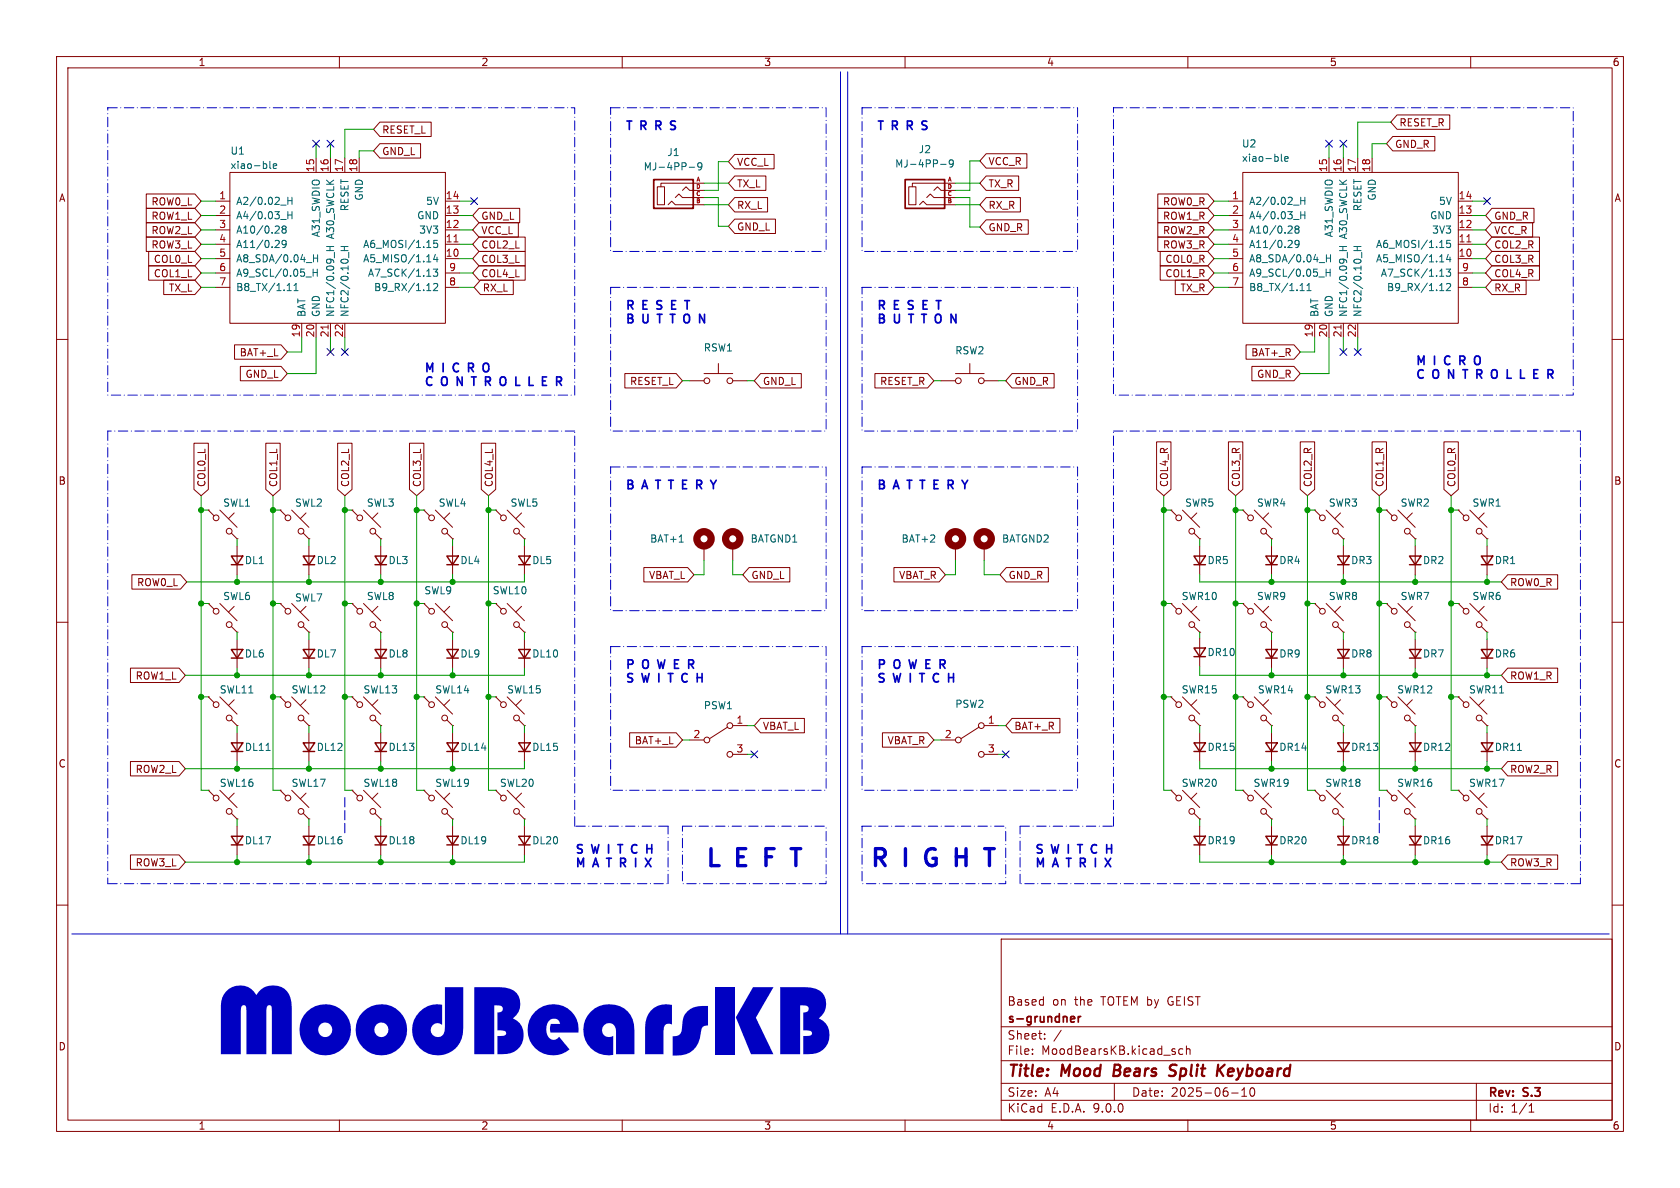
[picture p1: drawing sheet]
<svg xmlns="http://www.w3.org/2000/svg" width="297mm" height="210mm" viewBox="0 0 297 210" stroke-linecap="round" stroke-linejoin="round" font-family="sans-serif">
<g fill="none" stroke="#840000" stroke-width=".18">
<path d="M10 10h277v190h-277zM12 12h273v186h-273zM60 10v2M110 10v2M160 10v2M210 10v2M260 10v2M25.9 34.3h8.5l1.2 1.3-1.2 1.2h-8.5zM25.9 36.8h8.5l1.2 1.3-1.2 1.3h-8.5zM25.9 39.4h8.5l1.2 1.2-1.2 1.3h-8.5zM38.1 35.6h2.5M38.1 38.1h2.5"/>
<path d="M40.6 30.5h38.1v26.7h-38.1zM55.9 27.9v2.6M58.4 27.9v2.6M61 27.9v2.6M63.5 27.9v2.6M67.2 25.4h7.2v2.5h-7.2l-1.2-1.2zM67.2 21.6h9v2.5h-9l-1.2-1.2zM78.7 35.6h2.6M78.7 38.1h2.6M84.7 39.4h6.9v2.5h-6.9l-1.1-1.3zM84.7 36.8h7.2v2.6h-7.2l-1.1-1.3zM116.2 33h1.3v3.2h-1.3z"/>
<path d="M118.1 36.2l.6-.6 .7 .6h3.2M119.4 34.9l.6-.6 .6 .6h2M120.6 33.7l.7-.7 .6 .7h.7M122.5 32.4h2M122.5 33.7h2M122.5 34.9h2M122.5 36.2h2M122.6 32.4h-5.8v.6M129.9 38.7h7.2v2.6h-7.2l-1.1-1.3zM129.9 34.9h5.8v2.6h-5.8l-1.1-1.3zM129.9 31.1h5.5v2.6h-5.5l-1.1-1.3zM129.9 27.3h6.9v2.5h-6.9l-1.1-1.2z"/>
<path d="M160.7 33h1.2v3.2h-1.2zM162.6 36.2l.6-.6 .6 .6h3.2M163.8 34.9l.7-.6 .6 .6h1.9M165.1 33.7l.6-.7 .7 .7h.6M166.9 32.4h2M166.9 33.7h2M166.9 34.9h2M166.9 36.2h2M167 32.4h-5.7v.6M174.3 31.1h5.8v2.6h-5.8l-1.1-1.3zM174.3 27.2h7.2v2.5h-7.2l-1.1-1.3zM174.3 34.9h6.1v2.6h-6.1l-1.1-1.3z"/>
<path d="M174.3 38.9h7.5v2.5h-7.5l-1.1-1.3zM204.7 36.8h8.8l1.1 1.3-1.1 1.3h-8.8zM204.7 34.3h8.8l1.1 1.3-1.1 1.2h-8.8zM204.7 39.4h8.8l1.1 1.2-1.1 1.3h-8.8zM217.2 35.6h2.5M217.2 38.1h2.5M219.7 30.5h38.1v26.7h-38.1zM234.9 27.9v2.6M237.5 27.9v2.6M240 27.9v2.6M242.6 27.9v2.6M246.2 24.1h7.5v2.6h-7.5l-1.1-1.3z"/>
<path d="M247 20.3h9.3v2.6h-9.3l-1.1-1.3zM257.8 35.6h2.5M257.8 38.1h2.5M263.7 36.8h7.5v2.6h-7.5l-1.1-1.3zM263.7 39.4h7.2v2.5h-7.2l-1.1-1.3zM25.9 41.9h8.5l1.2 1.3-1.2 1.3h-8.5zM26.3 47h8.1l1.2 1.3-1.2 1.2h-8.1zM26.3 44.4h8.1l1.2 1.3-1.2 1.3h-8.1zM28.9 49.5h5.5l1.2 1.3-1.2 1.3h-5.5zM38.1 40.6h2.5M38.1 43.2h2.5M38.1 45.7h2.5"/>
<path d="M38.1 48.3h2.5M38.1 50.8h2.5M53.3 57.2v2.5M55.9 57.2v2.5M58.4 57.2v2.5M61 57.2v2.5M78.7 40.6h2.6M78.7 43.2h2.6M78.7 45.7h2.6M78.7 48.3h2.6M78.7 50.8h2.6M84.7 47h8.1v2.5h-8.1l-1.1-1.2z"/>
<path d="M84.7 41.9h8.1v2.6h-8.1l-1.1-1.3zM84.7 44.4h8.1v2.6h-8.1l-1.1-1.3zM84.9 49.5h5.8v2.6h-5.8l-1.1-1.3zM204.7 41.9h8.8l1.1 1.3-1.1 1.3h-8.8zM205.1 44.4h8.4l1.1 1.3-1.1 1.3h-8.4zM205.1 47h8.4l1.1 1.3-1.1 1.2h-8.4zM207.8 49.5h5.7l1.1 1.3-1.1 1.3h-5.7zM217.2 40.6h2.5M217.2 43.2h2.5M217.2 45.7h2.5M217.2 48.3h2.5M217.2 50.8h2.5"/>
<path d="M232.4 57.2v2.5M234.9 57.2v2.5M237.5 57.2v2.5M240 57.2v2.5M257.8 40.6h2.5M257.8 43.2h2.5M257.8 45.7h2.5M257.8 48.3h2.5M257.8 50.8h2.5M263.7 41.9h8.5v2.6h-8.5l-1.1-1.3zM263.7 44.4h8.5v2.6h-8.5l-1.1-1.3zM263.7 47h8.5v2.5h-8.5l-1.1-1.2z"/>
<path d="M263.7 49.5h6.1v2.6h-6.1l-1.1-1.3zM10 60h2M34.3 78.4h2.5v8.1l-1.2 1.1-1.3-1.1zM41.5 61h8.2l1.1 1.2-1.1 1.3h-8.2zM42.5 64.8h7.2l1.1 1.2-1.1 1.3h-7.2zM47 78.4h2.5v8.1l-1.2 1.1-1.3-1.1zM59.7 78.4h2.5v8.1l-1.2 1.1-1.3-1.1zM72.4 78.4h2.5v8.1l-1.2 1.1-1.3-1.1zM85.1 78.4h2.5v8.1l-1.2 1.1-1.3-1.1zM110.5 66h9l1.1 1.3-1.1 1.3h-9zM121.9 67.3h2.6M124.5 66h5"/>
<path d="M127 64.3v1.7M129.5 67.3h2.6M134.5 66h7.2v2.6h-7.2l-1.2-1.3zM154.7 66h9.3l1.1 1.3-1.1 1.3h-9.3zM166.4 67.3h2.5M168.9 66h5.1M171.4 64.3v1.7M174 67.3h2.5M178.9 66h7.5v2.6h-7.5l-1.1-1.3zM204.5 78.1h2.5v8.4l-1.3 1.1-1.2-1.1zM217.2 78.1h2.5v8.4l-1.3 1.1-1.2-1.1zM220.3 61h8.5l1.1 1.2-1.1 1.3h-8.5z"/>
<path d="M221.3 64.8h7.5l1.1 1.2-1.1 1.3h-7.5zM229.9 78.1h2.5v8.4l-1.3 1.1-1.2-1.1zM242.6 78.1h2.5v8.4l-1.3 1.1-1.2-1.1zM255.3 78.1h2.5v8.4l-1.3 1.1-1.2-1.1zM285 60h2M36.8 90.2l1 1M36.8 90.2h.1M38.9 90.2l3 3M40.9 94.2l1 1.1M41.4 90.7l-1 1M41.9 95.3h.1M41.9 96.5v5.1"/>
<path d="M49.5 90.2l1 1M49.5 90.2h.1M51.6 90.2l3 3M53.6 94.2l1 1.1M54.1 90.7l-1 1M54.6 95.3h.1M54.6 96.5v5.1M62.2 90.2l1 1M62.2 90.2h.1M64.3 90.2l3 3M66.3 94.2l1 1.1M66.8 90.7l-1 1"/>
<path d="M67.3 95.3h.1M67.3 96.5v5.1M74.9 90.2l1 1M74.9 90.2h.1M77 90.2l3 3M79 94.2l1 1.1M79.5 90.7l-1 1M80 95.3h.1M80 96.5v5.1M87.6 90.2l1 1M87.6 90.2h.1M89.7 90.2l3 3"/>
<path d="M91.7 94.2l1 1.1M92.2 90.7l-1 1M92.7 95.3h.1M92.7 96.5v5.1M124.5 96.5v2.6M129.5 96.5v2.6M168.9 96.5v2.6M174 96.5v2.6M207 90.2l1 1M207 90.2h.1M209 90.2l3.1 3M211.1 94.2l1 1.1"/>
<path d="M211.6 90.7l-1 1M212.1 95.3h.1M212.1 96.5v5.1M219.7 90.2l1 1M219.7 90.2h.1M221.7 90.2l3.1 3M223.8 94.2l1 1.1M224.3 90.7l-1 1M224.8 95.3h.1M224.8 96.5v5.1M232.4 90.2l1 1M232.4 90.2h.1"/>
<path d="M234.4 90.2l3.1 3M236.5 94.2l1 1.1M237 90.7l-1 1M237.5 95.3h.1M237.5 96.5v5.1M245.1 90.2l1 1M245.1 90.2h.1M247.1 90.2l3.1 3M249.2 94.2l1 1.1M249.7 90.7l-1 1M250.2 95.3h.1M250.2 96.5v5.1"/>
<path d="M257.8 90.2l1 1M257.8 90.2h.1M259.8 90.2l3.1 3M261.9 94.2l1 1.1M262.4 90.7l-1 1M262.9 95.3h.1M262.9 96.5v5.1M10 110h2M23.1 118.1h8.6l1.1 1.3-1.1 1.3h-8.6zM23.3 101.6h8.6l1.1 1.3-1.1 1.2h-8.6zM36.8 106.7l1 1M36.8 106.7h.1"/>
<path d="M38.9 106.7l3 3M40.9 110.7l1 1.1M41.4 107.2l-1 1M41.9 111.8h.1M41.9 113v5.1M49.5 106.7l1 1M49.5 106.7h.1M51.6 106.7l3 3M53.6 110.7l1 1.1M54.1 107.2l-1 1M54.6 111.8h.1M54.6 113v5.1"/>
<path d="M62.2 106.7l1 1M62.2 106.7h.1M64.3 106.7l3 3M66.3 110.7l1 1.1M66.8 107.2l-1 1M67.3 111.8h.1M67.3 113v5.1M74.9 106.7l1 1M74.9 106.7h.1M77 106.7l3 3M79 110.7l1 1.1M79.5 107.2l-1 1"/>
<path d="M80 111.8h.1M80 113v5.1M87.6 106.7l1 1M87.6 106.7h.1M89.7 106.7l3 3M91.7 110.7l1 1.1M92.2 107.2l-1 1M92.7 111.8h.1M92.7 113v5.1M113.8 100.3h7.8l1.1 1.3-1.1 1.3h-7.8zM132.4 100.3h7.2v2.6h-7.2l-1.1-1.3zM158 100.3h8l1.1 1.3-1.1 1.3h-8z"/>
<path d="M177.9 100.3h7.4v2.6h-7.4l-1.1-1.3zM207 106.7l1 1M207 106.7h.1M209 106.7l3.1 3M211.1 110.7l1 1.1M211.6 107.2l-1 1M212.1 111.8h.1M212.1 112.8v5.1M219.7 106.7l1 1M219.7 106.7h.1M221.7 106.7l3.1 3M223.8 110.7l1 1.1"/>
<path d="M224.3 107.2l-1 1M224.8 111.8h.1M224.8 113v5.1M232.4 106.7l1 1M232.4 106.7h.1M234.4 106.7l3.1 3M236.5 110.7l1 1.1M237 107.2l-1 1M237.5 111.8h.1M237.5 113v5.1M245.1 106.7l1 1M245.1 106.7h.1"/>
<path d="M247.1 106.7l3.1 3M249.2 110.7l1 1.1M249.7 107.2l-1 1M250.2 111.8h.1M250.2 113v5.1M257.8 106.7l1 1M257.8 106.7h.1M259.8 106.7l3.1 3M261.9 110.7l1 1.1M262.4 107.2l-1 1M262.9 111.8h.1M262.9 113v5.1"/>
<path d="M266.5 101.6h8.9v2.5h-8.9l-1.1-1.2zM266.5 118.1h8.9v2.6h-8.9l-1.1-1.3zM285 110h2M23.1 134.6h8.6l1.1 1.3-1.1 1.3h-8.6zM36.8 139.7l1 1M36.8 139.7h.1M36.8 123.2l1 1M36.8 123.2h.1M38.9 139.7l3 3M38.9 123.2l3 3M40.9 127.3l1 1M41.4 123.7l-1 1"/>
<path d="M41.9 128.3h.1M41.9 129.5v5.1M49.5 139.7l1 1M49.5 139.7h.1M49.5 123.2l1 1M49.5 123.2h.1M51.6 139.7l3 3M51.6 123.2l3 3M53.6 127.3l1 1M54.1 123.7l-1 1M54.6 128.3h.1M54.6 129.5v5.1"/>
<path d="M62.2 139.7l1 1M62.2 139.7h.1M62.2 123.2l1 1M62.2 123.2h.1M64.3 139.7l3 3M64.3 123.2l3 3M66.3 127.3l1 1M66.8 123.7l-1 1M67.3 128.3h.1M67.3 129.5v5.1M74.9 139.7l1 1M74.9 139.7h.1"/>
<path d="M74.9 123.2l1 1M74.9 123.2h.1M77 139.7l3 3M77 123.2l3 3M79 127.3l1 1M79.5 123.7l-1 1M80 128.3h.1M80 129.5v5.1M87.6 123.2l1 1M87.6 123.2h.1M87.6 139.7l1 1M87.6 139.7h.1"/>
<path d="M89.7 123.2l3 3M89.7 139.7l3 3M91.7 127.3l1 1M92.2 123.7l-1 1M92.7 128.3h.1M92.7 129.5v5.1M111.3 129.5h8.2l1.1 1.3-1.1 1.3h-8.2zM121.9 130.8h2.6M128.7 128.5l-3.2 2.1M129.5 128.3h2.6M129.5 133.4h2.6M134.5 127h7.7v2.5h-7.7l-1.2-1.2z"/>
<path d="M156 129.5h8l1.1 1.3-1.1 1.3h-8zM166.4 130.8h2.5M173.1 128.5l-3.2 2.1M174 128.3h2.5M174 133.4h2.5M178.9 127h8.5v2.5h-8.5l-1.1-1.2zM207 123.2l1 1M207 123.2h.1M207 139.7l1 1M207 139.7h.1M209 123.2l3.1 3M209 139.7l3.1 3"/>
<path d="M211.1 127.3l1 1M211.6 123.7l-1 1M212.1 128.3h.1M212.1 129.5v5.1M219.7 123.2l1 1M219.7 123.2h.1M219.7 139.7l1 1M219.7 139.7h.1M221.7 123.2l3.1 3M221.7 139.7l3.1 3M223.8 127.3l1 1M224.3 123.7l-1 1"/>
<path d="M224.8 128.3h.1M224.8 129.5v5.1M232.4 139.7l1 1M232.4 139.7h.1M232.4 123.2l1 1M232.4 123.2h.1M234.4 139.7l3.1 3M234.4 123.2l3.1 3M236.5 127.3l1 1M237 123.7l-1 1M237.5 128.3h.1M237.5 129.5v5.1"/>
<path d="M245.1 139.7l1 1M245.1 139.7h.1M245.1 123.2l1 1M245.1 123.2h.1M247.1 139.7l3.1 3M247.1 123.2l3.1 3M249.2 127.3l1 1M249.7 123.7l-1 1M250.2 128.3h.1M250.2 129.5v5.1M257.8 139.7l1 1M257.8 139.7h.1"/>
<path d="M257.8 123.2l1 1M257.8 123.2h.1M259.8 139.7l3.1 3M259.8 123.2l3.1 3M261.9 127.3l1 1M262.4 123.7l-1 1M262.9 128.3h.1M262.9 129.5v5.1M266.5 134.6h8.9v2.6h-8.9l-1.1-1.3zM23.1 151.1h8.6l1.1 1.3-1.1 1.3h-8.6zM40.9 143.8l1 1M41.4 140.2l-1 1"/>
<path d="M41.9 144.8h.1M41.9 146.1v5M53.6 143.8l1 1M54.1 140.2l-1 1M54.6 144.8h.1M54.6 146.1v5M66.3 143.8l1 1M66.8 140.2l-1 1M67.3 144.8h.1M67.3 146.1v5M79 143.8l1 1M79.5 140.2l-1 1"/>
<path d="M80 144.8h.1M80 146.1v5M91.7 143.8l1 1M92.2 140.2l-1 1M92.7 144.8h.1M92.7 146.1v5M211.1 143.8l1 1M211.6 140.2l-1 1M212.1 144.8h.1M212.1 146.1v5M223.8 143.8l1 1M224.3 140.2l-1 1"/>
<path d="M224.8 144.8h.1M224.8 146.1v5M236.5 143.8l1 1M237 140.2l-1 1M237.5 144.8h.1M237.5 146.1v5M249.2 143.8l1 1M249.7 140.2l-1 1M250.2 144.8h.1M250.2 146.1v5M261.9 143.8l1 1M262.4 140.2l-1 1"/>
<path d="M262.9 144.8h.1M262.9 146.1v5M266.5 151.1h8.9v2.6h-8.9l-1.1-1.3zM10 160h2M177 166h108v32h-108zM285 160h2M60 198v2M110 198v2M160 198v2M177 194.5h108M177 191.5h108M177 187.5h108"/>
<path d="M177 181.5h108M182.5 186.3v.1M182.5 185.5v.1M184.7 183.6v.1M184.7 182.8v.1M187.6 182.1l-1.3 2M197 191.5v3M209.1 185.5l-.4-.1-.3 .3v.4l.1 .2h.6M209.7 185.5l.3-.1 .3 .1 .1 .9M209.7 184.9v1.5M210 198v2M217.7 193.2h1.2"/>
<path d="M219.5 193.8h.9M219.5 192.7l.5-.4v1.5M221.1 192.4a.81 .81 0 0 0 .4 1.4l.2-.1 .1-.5-.1-.8M260 198v2M261 191.5v6.5M270.3 196.6h.9M270.3 195.5l.4-.4v1.5"/>
<circle cx="125" cy="67.3" r=".51"/>
<circle cx="129" cy="67.3" r=".51"/>
<circle cx="169.4" cy="67.3" r=".51"/>
<circle cx="173.5" cy="67.3" r=".51"/>
<circle cx="38.2" cy="91.5" r=".51"/>
<circle cx="40.5" cy="93.9" r=".51"/>
<circle cx="50.9" cy="91.5" r=".51"/>
<circle cx="53.2" cy="93.9" r=".51"/>
<circle cx="63.6" cy="91.5" r=".51"/>
<circle cx="65.9" cy="93.9" r=".51"/>
<circle cx="76.3" cy="91.5" r=".51"/>
<circle cx="78.6" cy="93.9" r=".51"/>
<circle cx="89" cy="91.5" r=".51"/>
<circle cx="91.3" cy="93.9" r=".51"/>
<circle cx="208.4" cy="91.5" r=".51"/>
<circle cx="210.7" cy="93.9" r=".51"/>
<circle cx="221.1" cy="91.5" r=".51"/>
<circle cx="223.4" cy="93.9" r=".51"/>
<circle cx="233.8" cy="91.5" r=".51"/>
<circle cx="236.1" cy="93.9" r=".51"/>
<circle cx="246.5" cy="91.5" r=".51"/>
<circle cx="248.8" cy="93.9" r=".51"/>
<circle cx="259.2" cy="91.5" r=".51"/>
<circle cx="261.5" cy="93.9" r=".51"/>
<circle cx="38.2" cy="108.1" r=".51"/>
<circle cx="40.5" cy="110.4" r=".51"/>
<circle cx="50.9" cy="108.1" r=".51"/>
<circle cx="53.2" cy="110.4" r=".51"/>
<circle cx="63.6" cy="108.1" r=".51"/>
<circle cx="65.9" cy="110.4" r=".51"/>
<circle cx="76.3" cy="108.1" r=".51"/>
<circle cx="78.6" cy="110.4" r=".51"/>
<circle cx="89" cy="108.1" r=".51"/>
<circle cx="91.3" cy="110.4" r=".51"/>
<circle cx="208.4" cy="108.1" r=".51"/>
<circle cx="210.7" cy="110.4" r=".51"/>
<circle cx="221.1" cy="108.1" r=".51"/>
<circle cx="223.4" cy="110.4" r=".51"/>
<circle cx="233.8" cy="108.1" r=".51"/>
<circle cx="236.1" cy="110.4" r=".51"/>
<circle cx="246.5" cy="108.1" r=".51"/>
<circle cx="248.8" cy="110.4" r=".51"/>
<circle cx="259.2" cy="108.1" r=".51"/>
<circle cx="261.5" cy="110.4" r=".51"/>
<circle cx="38.2" cy="124.6" r=".51"/>
<circle cx="40.5" cy="126.9" r=".51"/>
<circle cx="50.9" cy="124.6" r=".51"/>
<circle cx="53.2" cy="126.9" r=".51"/>
<circle cx="63.6" cy="124.6" r=".51"/>
<circle cx="65.9" cy="126.9" r=".51"/>
<circle cx="76.3" cy="124.6" r=".51"/>
<circle cx="78.6" cy="126.9" r=".51"/>
<circle cx="89" cy="124.6" r=".51"/>
<circle cx="91.3" cy="126.9" r=".51"/>
<circle cx="125" cy="130.8" r=".51"/>
<circle cx="129" cy="133.4" r=".51"/>
<circle cx="129" cy="128.3" r=".51"/>
<circle cx="169.4" cy="130.8" r=".51"/>
<circle cx="173.5" cy="128.3" r=".51"/>
<circle cx="173.5" cy="133.4" r=".51"/>
<circle cx="208.4" cy="124.6" r=".51"/>
<circle cx="210.7" cy="126.9" r=".51"/>
<circle cx="221.1" cy="124.6" r=".51"/>
<circle cx="223.4" cy="126.9" r=".51"/>
<circle cx="233.8" cy="124.6" r=".51"/>
<circle cx="236.1" cy="126.9" r=".51"/>
<circle cx="246.5" cy="124.6" r=".51"/>
<circle cx="248.8" cy="126.9" r=".51"/>
<circle cx="259.2" cy="124.6" r=".51"/>
<circle cx="261.5" cy="126.9" r=".51"/>
<circle cx="38.2" cy="141.1" r=".51"/>
<circle cx="40.5" cy="143.4" r=".51"/>
<circle cx="50.9" cy="141.1" r=".51"/>
<circle cx="53.2" cy="143.4" r=".51"/>
<circle cx="63.6" cy="141.1" r=".51"/>
<circle cx="65.9" cy="143.4" r=".51"/>
<circle cx="76.3" cy="141.1" r=".51"/>
<circle cx="78.6" cy="143.4" r=".51"/>
<circle cx="89" cy="141.1" r=".51"/>
<circle cx="91.3" cy="143.4" r=".51"/>
<circle cx="208.4" cy="141.1" r=".51"/>
<circle cx="210.7" cy="143.4" r=".51"/>
<circle cx="221.1" cy="141.1" r=".51"/>
<circle cx="223.4" cy="143.4" r=".51"/>
<circle cx="233.8" cy="141.1" r=".51"/>
<circle cx="236.1" cy="143.4" r=".51"/>
<circle cx="246.5" cy="141.1" r=".51"/>
<circle cx="248.8" cy="143.4" r=".51"/>
<circle cx="259.2" cy="141.1" r=".51"/>
<circle cx="261.5" cy="143.4" r=".51"/>
</g>
<path d="M197.1 188.2l-.3 2h.8M207.7 190a.85 .85 0 0 1-1.1 .1M207.7 188.2l-.6 .1a.46 .46 0 0 0-.3 .5 .46 .46 0 0 0 .3 .4l.6 .2M215.5 189.1l.8 1.1M216.5 188.2l-1.3 1.2" fill="none" stroke="#840000" stroke-width=".4"/>
<path d="M115.6 31.8h7v5h-7zM160 31.8h7v5h-7zM189.5 179.7l.4 .1 .1 .2-.7 .2M190.6 179.7v1M191.1 179.7l-.3 .1-.2 .2M189.9 180.6l-.4 .1" fill="none" stroke="#840000" stroke-width=".3"/>
<g fill="none" stroke="#840000" stroke-width=".25">
<path d="M40.9 98.3h2l-1 1.5zM40.9 99.8h2M53.6 98.3h2l-1 1.5zM53.6 99.8h2M66.3 98.3h2l-1 1.5zM66.3 99.8h2M79 98.3h2l-1 1.5zM79 99.8h2M91.7 98.3h2l-1 1.5zM91.7 99.8h2M211.1 98.3h2l-1 1.5zM211.1 99.8h2"/>
<path d="M223.8 98.3h2l-1 1.5zM223.8 99.8h2M236.5 98.3h2l-1 1.5zM236.5 99.8h2M249.2 98.3h2l-1 1.5zM249.2 99.8h2M261.9 98.3h2l-1 1.5zM261.9 99.8h2M40.9 114.8h2l-1 1.5zM40.9 116.3h2M53.6 114.8h2l-1 1.5zM53.6 116.3h2"/>
<path d="M66.3 114.8h2l-1 1.5zM66.3 116.3h2M79 114.8h2l-1 1.5zM79 116.3h2M91.7 114.8h2l-1 1.5zM91.7 116.3h2M211.1 114.6h2l-1 1.5zM211.1 116.1h2M223.8 114.8h2l-1 1.5zM223.8 116.3h2M236.5 114.8h2l-1 1.5zM236.5 116.3h2"/>
<path d="M249.2 114.8h2l-1 1.5zM249.2 116.3h2M261.9 114.8h2l-1 1.5zM261.9 116.3h2M40.9 131.3h2l-1 1.5zM40.9 132.8h2M53.6 131.3h2l-1 1.5zM53.6 132.8h2M66.3 131.3h2l-1 1.5zM66.3 132.8h2M79 131.3h2l-1 1.5zM79 132.8h2"/>
<path d="M91.7 131.3h2l-1 1.5zM91.7 132.8h2M211.1 131.3h2l-1 1.5zM211.1 132.8h2M223.8 131.3h2l-1 1.5zM223.8 132.8h2M236.5 131.3h2l-1 1.5zM236.5 132.8h2M249.2 131.3h2l-1 1.5zM249.2 132.8h2M261.9 131.3h2l-1 1.5zM261.9 132.8h2"/>
<path d="M40.9 147.8h2l-1 1.6zM40.9 149.4h2M53.6 147.8h2l-1 1.6zM53.6 149.4h2M66.3 147.8h2l-1 1.6zM66.3 149.4h2M79 147.8h2l-1 1.6zM79 149.4h2M91.7 147.8h2l-1 1.6zM91.7 149.4h2M211.1 147.8h2l-1 1.6zM211.1 149.4h2"/>
<path d="M223.8 147.8h2l-1 1.6zM223.8 149.4h2M236.5 147.8h2l-1 1.6zM236.5 149.4h2M249.2 147.8h2l-1 1.6zM249.2 149.4h2M261.9 147.8h2l-1 1.6zM261.9 149.4h2"/>
</g>
<g fill="none" stroke="#006464" stroke-width=".18">
<path d="M47.7 28.5v1.1l.2 .2M48.3 29.4l.6-.2v-.2l-.4-.1-.2 .2 .1 .6h.5M49.6 36.3h1M49.6 38.8h1M50.9 34.9v1.2M50.9 37.4v1.3M50.9 35.5h.7M50.9 38h.7M51.6 34.9v1.2M51.6 37.4v1.3M121.8 29.6h1M124.1 29.3l-.3 .3h-.2l-.2-.3 .1-.5h.3l.2 .1a.84 .84 0 0 1-.3 1.1h-.2"/>
<path d="M166.3 29.1h1M168.5 28.8l-.2 .3-.4-.1-.1-.2 .1-.5h.4l.2 .1a.84 .84 0 0 1-.3 1.1h-.3M226.5 27.2v1.1l.2 .2M227.1 28.1l.6-.1v-.3h-.4l-.2 .2 .1 .6h.5M228.7 36.3h1M228.7 38.8h1M230 35.5h.7M230 38h.7M230 34.9v1.2M230 37.4v1.3M230.7 34.9v1.2M230.7 37.4v1.3"/>
<path d="M49.3 40l.1 .2-.1 .3-.7 .7h.8M49.3 42.6l.1 .1-.1 .3-.7 .8h.8M50.1 40.5l-.2 .2v.4l.2 .1h.4l.1-.2v-.3l-.3-.2M50.1 40.5l-.2-.2 .2-.4h.2l.3 .3-.3 .3M50.1 40.5h.2M50.6 43l-.3 .3-.3-.1-.1-.2 .1-.4 .3-.1 .2 .1a.84 .84 0 0 1-.3 1.2h-.2M50.8 51.4h.7M52 51.4h.7M52 50.5l.3-.4v1.3M54.1 49h1M54.2 46.4h.9M55.4 47.6v1.2"/>
<path d="M55.4 48.2h.7M55.4 45v1.3M55.4 45.6h.7M56.1 47.6v1.2M56.1 45v1.3M57.7 44.3h1.3M57.7 43.6h1.3M58.3 43.6v.7M59.1 44.6v1M60.3 44.3h1.2M60.3 43.6h1.2M60.9 43.6v.7"/>
<path d="M61.7 44.6v1M75.4 51.4h.8M76.6 47.6h.8l-.4 .5 .3 .1v.5l-.2 .1-.5-.1M76.7 50.2l.4-.1 .3 .4-.8 .9h.8M77 45l-.3 .9h.7M77.3 45.5v.8M77.3 42.5h-.6v.6l.1-.1h.5l.1 .2-.1 .4-.2 .2-.4-.2M228.3 40l.1 .2v.3l-.7 .7h.7M228.3 42.6l.1 .1v.3l-.7 .8h.7M229.2 40.5l-.3 .2 .1 .4 .2 .1h.3l.2-.2v-.3l-.3-.2M229.2 40.5l-.3-.2 .3-.4h.2l.3 .3-.3 .3M229.2 40.5h.2"/>
<path d="M229.7 43l-.3 .3h-.2l-.3-.3 .2-.4 .3-.1 .2 .1a.84 .84 0 0 1-.3 1.2h-.2M229.8 51.4h.8M231 51.4h.8M231 50.5l.4-.4v1.3M233.2 49h.9M233.2 46.4h1M234.4 48.2h.8M234.4 47.6v1.2M234.5 45.6h.7M234.5 45v1.3M235.2 47.6v1.2M235.2 45v1.3"/>
<path d="M236.8 44.3h1.3M236.8 43.6h1.3M237.4 43.6v.7M238.2 44.6v1M239.3 44.3h1.3M239.3 43.6h1.3M239.9 43.6v.7M240.7 44.6v1M254.5 51.4h.7M255.7 47.6h.8l-.5 .5 .4 .1v.5l-.2 .1-.5-.1M255.7 50.2l.5-.1 .3 .4-.8 .9h.8M256 45l-.3 .9h.8"/>
<path d="M256.3 45.5v.8M256.4 42.5h-.6l-.1 .6 .2-.1h.4l.2 .2-.1 .4-.2 .2-.5-.2M120.1 95.8h.7M47 132.7h.8M268.3 132.7h.7"/>
</g>
<path d="M58 57.5v.7M80.3 42.8h.7M237.1 57.5v.7M259.3 42.8h.7" fill="none" stroke="#a90000" stroke-width=".18"/>
<g fill="none" stroke="#840000" stroke-width="1.3">
<circle cx="124.5" cy="95.2" r="1.27"/>
<circle cx="129.5" cy="95.2" r="1.27"/>
<circle cx="168.9" cy="95.2" r="1.27"/>
<circle cx="174" cy="95.2" r="1.27"/>
</g>
<g fill="none" stroke="#0000c2" stroke-width=".18" stroke-dasharray="1.7 .6 0 .6">
<path d="M19 19.1h82.6v50.8h-82.6zM107.9 19.1h38.1v25.4h-38.1zM152.4 19.1h38.1v25.4h-38.1zM196.8 19.1h81.3v50.8h-81.3zM107.9 50.8h38.1v25.4h-38.1zM152.4 50.8h38.1v25.4h-38.1zM19 76.2v80M101.6 76.2h-82.6M196.8 76.2h82.6M279.4 76.2v80M107.9 82.6h38.1v25.4h-38.1zM152.4 82.6h38.1v25.4h-38.1z"/>
<path d="M107.9 114.3h38.1v25.4h-38.1zM152.4 114.3h38.1v25.4h-38.1zM19 156.2h99.1M101.6 146.1v-69.9M118.1 146.1h-16.5M118.1 156.2v-10.1M120.6 146.1h25.4v10.1h-25.4zM152.4 146.1h25.4v10.1h-25.4zM180.3 156.2v-10.1M180.3 146.1h16.5M196.8 146.1v-69.9M279.4 156.2h-99.1"/>
</g>
<path d="M148.6 12.7v152.4M149.9 12.7v152.4M12.7 165.1h271.8" fill="none" stroke="#0000c2" stroke-width=".18"/>
<path d="M61 141v6.3M243.8 141v6.3" fill="none" stroke="#0000c2" stroke-width=".18" stroke-dasharray="1.7 .6"/>
<g fill="none" stroke="#009600" stroke-width=".18">
<path d="M35.6 35.6h2.5M35.6 38.1h2.5M55.9 25.4v2.5M58.4 25.4v2.5M66 22.9h-5v5M66 26.7h-2.5v1.2M81.3 35.6h2.5M81.3 38.1h2.3M124.5 34.9h2.5v5.1h1.8M124.5 32.4h4.3M124.5 36.2h4.3M128.8 28.6h-1.8v5.1h-2.5"/>
<path d="M168.9 34.9h2.5v5.2h1.8M168.9 32.4h4.3M168.9 36.2h4.3M173.2 28.4h-1.8v5.3h-2.5M214.6 35.6h2.6M214.6 38.1h2.6M234.9 25.4v2.5M237.5 25.4v2.5M245.1 25.4h-2.5v2.5M245.9 21.6h-5.9v6.3M260.3 35.6h2.6M260.3 38.1h2.3"/>
<path d="M35.6 43.2h2.5M35.6 40.6h2.5M35.6 45.7h2.5M35.6 50.8h2.5M35.6 48.3h2.5M53.3 59.7v2.5h-2.5M55.9 59.7v6.3h-5.1M58.4 59.7v2.5M61 59.7v2.5M81.3 43.2h2.3M81.3 40.6h2.3M81.3 45.7h2.3"/>
<path d="M81.3 50.8h2.5M81.3 48.3h2.3M214.6 43.2h2.6M214.6 40.6h2.6M214.6 45.7h2.6M214.6 50.8h2.6M214.6 48.3h2.6M232.4 59.7v2.5h-2.5M234.9 59.7v6.3h-5M237.5 59.7v2.5M240 59.7v2.5M260.3 43.2h2.3"/>
<path d="M260.3 40.6h2.3M260.3 45.7h2.3M260.3 50.8h2.3M260.3 48.3h2.3M120.6 67.3h1.3M132.1 67.3h1.2M165.1 67.3h1.3M176.5 67.3h1.3M35.6 90.2h1.2M35.6 87.6v52.1h1.2M41.9 95.3v1.2M48.3 87.6v52.1h1.2"/>
<path d="M48.3 90.2h1.2M54.6 95.3v1.2M61 90.2h1.2M61 87.6v52.1h1.2M67.3 95.3v1.2M73.7 90.2h1.2M73.7 87.6v52.1h1.2M80 95.3v1.2M86.4 87.6v52.1h1.2M86.4 90.2h1.2M92.7 95.3v1.2M124.5 99.1v2.5h-1.8"/>
<path d="M129.5 99.1v2.5h1.8M168.9 99.1v2.5h-1.8M174 99.1v2.5h2.8M205.7 90.2h1.3M205.7 87.6v52.1h1.3M212.1 95.3v1.2M218.4 90.2h1.3M218.4 87.6v52.1h1.3M224.8 95.3v1.2M231.1 90.2h1.3M231.1 87.6v52.1h1.3M237.5 95.3v1.2"/>
<path d="M243.8 90.2h1.3M243.8 87.6v52.1h1.3M250.2 95.3v1.2M256.5 90.2h1.3M256.5 87.6v52.1h1.3M262.9 95.3v1.2M35.6 106.7h1.2M41.9 101.6v1.3M41.9 111.8v1.2M41.9 118.1v1.3M48.3 106.7h1.2M54.6 101.6v1.3"/>
<path d="M54.6 111.8v1.2M54.6 118.1v1.3M61 106.7h1.2M67.3 101.6v1.3M67.3 111.8v1.2M67.3 118.1v1.3M73.7 106.7h1.2M80 101.6v1.3M80 111.8v1.2M80 118.1v1.3M86.4 106.7h1.2M92.7 101.6v1.3h-59.7"/>
<path d="M92.7 111.8v1.2M92.7 118.1v1.3h-59.9M205.7 106.7h1.3M212.1 101.6v1.3h53.3M212.1 117.9v1.5h53.3M212.1 111.8v1M218.4 106.7h1.3M224.8 101.6v1.3M224.8 111.8v1.2M224.8 118.1v1.3M231.1 106.7h1.3M237.5 101.6v1.3"/>
<path d="M237.5 111.8v1.2M237.5 118.1v1.3M243.8 106.7h1.3M250.2 101.6v1.3M250.2 111.8v1.2M250.2 118.1v1.3M256.5 106.7h1.3M262.9 101.6v1.3M262.9 111.8v1.2M262.9 118.1v1.3M35.6 123.2h1.2M41.9 128.3v1.2"/>
<path d="M41.9 134.6v1.3M48.3 123.2h1.2M54.6 128.3v1.2M54.6 134.6v1.3M61 123.2h1.2M67.3 128.3v1.2M67.3 134.6v1.3M73.7 123.2h1.2M80 128.3v1.2M80 134.6v1.3M86.4 123.2h1.2M92.7 128.3v1.2"/>
<path d="M92.7 134.6v1.3h-59.9M120.6 130.8h1.3M132.1 133.4h1.2M132.1 128.3h1.2M165.1 130.8h1.3M176.5 133.4h1.3M176.5 128.3h1.3M205.7 123.2h1.3M212.1 134.6v1.3h53.3M212.1 128.3v1.2M218.4 123.2h1.3M224.8 128.3v1.2"/>
<path d="M224.8 134.6v1.3M231.1 123.2h1.3M237.5 128.3v1.2M237.5 134.6v1.3M243.8 123.2h1.3M250.2 128.3v1.2M250.2 134.6v1.3M256.5 123.2h1.3M262.9 128.3v1.2M262.9 134.6v1.3M41.9 144.8v1.3M41.9 151.1v1.3"/>
<path d="M54.6 144.8v1.3M54.6 151.1v1.3M67.3 144.8v1.3M67.3 151.1v1.3M80 144.8v1.3M80 151.1v1.3M92.7 144.8v1.3M92.7 151.1v1.3h-59.9M212.1 151.1v1.3h53.3M212.1 144.8v1.3M224.8 144.8v1.3M224.8 151.1v1.3"/>
<path d="M237.5 144.8v1.3M237.5 151.1v1.3M250.2 144.8v1.3M250.2 151.1v1.3M262.9 144.8v1.3M262.9 151.1v1.3"/>
</g>
<g fill="none" stroke="#000084" stroke-width=".18">
<path d="M55.3 24.8l1.2 1.2M56.5 24.8l-1.2 1.2M57.8 24.8l1.2 1.2M59 24.8l-1.2 1.2M83.2 35l1.2 1.2M84.4 35l-1.2 1.2M234.3 24.8l1.3 1.2M235.6 24.8l-1.3 1.2M236.9 24.8l1.2 1.2M238.1 24.8l-1.2 1.2M262.3 35l1.2 1.2M263.5 35l-1.2 1.2"/>
<path d="M57.8 61.6l1.2 1.2M59 61.6l-1.2 1.2M60.4 61.6l1.2 1.2M61.6 61.6l-1.2 1.2M236.9 61.6l1.2 1.2M238.1 61.6l-1.2 1.2M239.4 61.6l1.2 1.2M240.6 61.6l-1.2 1.2M132.7 132.7l1.3 1.3M134 132.7l-1.3 1.3M177.2 132.7l1.2 1.3M178.4 132.7l-1.2 1.3"/>
</g>
<path d="M139.8 150h1.8M140.7 150v3M163.9 150.5a2.08 2.08 0 0 0 0 2.1M169.1 151.5h1.7M174.1 150h1.7" fill="none" stroke="#0000c2" stroke-width=".6"/>
<g fill="none" stroke="#0000c2" stroke-width=".3">
<path d="M110.8 21.4h.9M111.3 21.4v1.5M114.1 21.5l-.2-.1h-.6v1.5M116 22.2h.5M116.8 21.5l-.3-.1h-.5v1.5M118.7 22l.6 .3 .1 .2-.1 .3-.5 .1M119.4 21.5l-.6-.1-.2 .1M155.3 21.4h.8M155.7 21.4v1.5M158.6 21.5l-.2-.1h-.6v1.5M160.4 22.2h.6M161.2 21.5l-.2-.1h-.6v1.5"/>
<path d="M163.1 22l.6 .3 .2 .2-.2 .3-.5 .1M163.9 21.5l-.6-.1-.2 .1M111 55.6v1.5M111.8 53.3l-.2-.2h-.6v1.5M113.7 55.6v1.2M114.4 53.1h-.7v1.5M114.5 55.6v1.2M116.1 54.6h.2M116.6 55.6v1.5M117 53.2h-.7l-.2 .2 .1 .3M118.5 55.6h.8M118.8 53.9h.5"/>
<path d="M118.9 55.6v1.5M119.5 53.1h-.7v1.5h.7M121 53.1h.9M121.5 53.1v1.5M124.5 55.6v1.5l-.8-1.5v1.5M155.5 55.6v1.5M156.3 53.3l-.2-.2h-.6v1.5M158.1 55.6v1.2M158.9 53.1h-.8v1.5M159 55.6v1.2M160.6 54.6h.2M161.1 55.6v1.5"/>
<path d="M161.4 53.2h-.7l-.1 .2v.3M162.9 55.6h.9M163.2 53.9h.5M163.4 55.6v1.5M163.9 53.1h-.7v1.5h.7M165.5 53.1h.9M165.9 53.1v1.5M169 55.6v1.5l-.9-1.5v1.5M80.3 64.4l-.2 .5 .2 .6M80.8 68.1v-1.5l.9 1.5M82.8 64.2l.8 .1M83.2 65l.5 .7"/>
<path d="M83.3 66.6h.9M83.6 64.9l-.8 .1M83.8 66.6v1.5M86.2 64.3a1.07 1.07 0 0 1 0 1.3M93.6 66.6v1.5h.7M95.9 66.6h.7M95.9 68.1h.7M95.9 67.3h.5M98.8 67.4l.5 .7M99.1 66.7l.2 .2-.2 .4M255.5 63.2l-.1 .4 .1 .6M256.1 66.9v-1.5l.9 1.5"/>
<path d="M258.1 62.9l.7 .1M258.5 63.7l.5 .7M258.6 65.4h.9M258.8 63.7h-.7M259 65.4v1.5M261.5 63a1.07 1.07 0 0 1 0 1.4M268.8 65.4v1.5h.7M271.2 65.4h.7M271.2 66.9h.7M271.2 66.1h.5M274 66.1l.5 .8M274.4 65.4l.1 .2-.1 .5"/>
<path d="M111.8 85l-.3-.1h-.5v1.5M113.5 86.4l.5-1.5 .5 1.5M115.9 84.9h.9M116.3 84.9v1.5M118.2 84.9h.8M118.6 84.9v1.5M121.4 84.9h-.7v1.5M124 85l-.2-.1h-.6v1.5M125.6 84.9l.5 .8 .5-.8M156.2 85l-.2-.1h-.5v1.5M157.9 86.4l.5-1.5 .5 1.5M160.4 84.9h.8"/>
<path d="M160.8 84.9v1.5M162.6 84.9h.9M163.1 84.9v1.5M165.9 84.9h-.8v1.5M168.4 85l-.2-.1h-.6v1.5M170.1 84.9l.5 .8 .5-.8M111.8 116.8l-.2-.2h-.6v1.5M113.5 119.1l.3 1.5M113.7 116.9a.51 .51 0 0 1 .8 0M114.8 119.1l-.4 1.5M116.3 116.6l.3 1.5M116.5 119.1v1.5"/>
<path d="M117.5 116.6l-.3 1.5M118.5 119.1v1.5M119.3 117.4h.5M120 116.6h-.7v1.5h.7M122.1 117.4l.5 .7M122.5 117.4l.1-.3-.1-.4-.7-.1v1.5M123.3 119.1v1.5M124.1 119.1v1.5M156.3 116.8l-.2-.2h-.6v1.5M157.9 119.1l.4 1.5M158.1 116.9a.51 .51 0 0 1 .9 0M159.2 119.1l-.3 1.5"/>
<path d="M160.7 116.6l.4 1.5M160.9 119.1v1.5M162 116.6l-.4 1.5M163 119.1v1.5M163.7 117.4h.5M164.4 116.6h-.7v1.5h.7M166.6 117.4l.5 .7M166.9 117.4l.2-.3-.2-.4-.7-.1v1.5M167.7 119.1v1.5M168.6 119.1v1.5M107.2 151.7h.9M107.6 149.3v1.5"/>
<path d="M109.2 149.3h.9M109.7 149.3v1.5M109.7 151.7l.7 .1M110.1 152.5l.5 .7M110.4 152.4l-.7 .1M188.5 151.7h.9M188.9 149.3v1.5M190.5 149.3h.9M190.9 149.3v1.5M191 151.7l.7 .1M191.4 152.5l.5 .7M191.7 152.4l-.7 .1"/>
</g>
<g fill="#009600" stroke="#009600" stroke-width=".18">
<circle cx="205.7" cy="123.2" r=".46"/>
<circle cx="224.8" cy="152.4" r=".46"/>
<circle cx="205.7" cy="106.7" r=".46"/>
<circle cx="224.8" cy="135.9" r=".46"/>
<circle cx="237.5" cy="135.9" r=".46"/>
<circle cx="262.9" cy="135.9" r=".46"/>
<circle cx="250.2" cy="135.9" r=".46"/>
<circle cx="250.2" cy="152.4" r=".46"/>
<circle cx="262.9" cy="152.4" r=".46"/>
<circle cx="243.8" cy="123.2" r=".46"/>
<circle cx="250.2" cy="119.4" r=".46"/>
<circle cx="256.5" cy="123.2" r=".46"/>
<circle cx="262.9" cy="119.4" r=".46"/>
<circle cx="237.5" cy="152.4" r=".46"/>
<circle cx="224.8" cy="102.9" r=".46"/>
<circle cx="205.7" cy="90.2" r=".46"/>
<circle cx="218.4" cy="90.2" r=".46"/>
<circle cx="218.4" cy="106.7" r=".46"/>
<circle cx="231.1" cy="90.2" r=".46"/>
<circle cx="256.5" cy="106.7" r=".46"/>
<circle cx="256.5" cy="90.2" r=".46"/>
<circle cx="250.2" cy="102.9" r=".46"/>
<circle cx="243.8" cy="90.2" r=".46"/>
<circle cx="262.9" cy="102.9" r=".46"/>
<circle cx="237.5" cy="119.4" r=".46"/>
<circle cx="231.1" cy="106.7" r=".46"/>
<circle cx="237.5" cy="102.9" r=".46"/>
<circle cx="218.4" cy="123.2" r=".46"/>
<circle cx="224.8" cy="119.4" r=".46"/>
<circle cx="231.1" cy="123.2" r=".46"/>
<circle cx="243.8" cy="106.7" r=".46"/>
<circle cx="48.3" cy="106.7" r=".46"/>
<circle cx="54.6" cy="102.9" r=".46"/>
<circle cx="61" cy="90.2" r=".46"/>
<circle cx="73.7" cy="90.2" r=".46"/>
<circle cx="48.3" cy="90.2" r=".46"/>
<circle cx="86.4" cy="90.2" r=".46"/>
<circle cx="35.6" cy="90.2" r=".46"/>
<circle cx="35.6" cy="123.2" r=".46"/>
<circle cx="48.3" cy="123.2" r=".46"/>
<circle cx="61" cy="106.7" r=".46"/>
<circle cx="61" cy="123.2" r=".46"/>
<circle cx="41.9" cy="119.4" r=".46"/>
<circle cx="41.9" cy="102.9" r=".46"/>
<circle cx="54.6" cy="119.4" r=".46"/>
<circle cx="35.6" cy="106.7" r=".46"/>
<circle cx="73.7" cy="123.2" r=".46"/>
<circle cx="80" cy="119.4" r=".46"/>
<circle cx="86.4" cy="106.7" r=".46"/>
<circle cx="80" cy="102.9" r=".46"/>
<circle cx="73.7" cy="106.7" r=".46"/>
<circle cx="67.3" cy="119.4" r=".46"/>
<circle cx="67.3" cy="102.9" r=".46"/>
<circle cx="86.4" cy="123.2" r=".46"/>
<circle cx="54.6" cy="152.4" r=".46"/>
<circle cx="67.3" cy="152.4" r=".46"/>
<circle cx="41.9" cy="152.4" r=".46"/>
<circle cx="54.6" cy="135.9" r=".46"/>
<circle cx="80" cy="152.4" r=".46"/>
<circle cx="67.3" cy="135.9" r=".46"/>
<circle cx="80" cy="135.9" r=".46"/>
<circle cx="41.9" cy="135.9" r=".46"/>
</g>
<text font-size="17.7" fill="#0000c2" x="38.1" y="188.5">MoodBearsKB</text>
<g font-size="4.2" fill="#0000c2">
<text x="124.2" y="153.4">L</text>
<text x="130.1" y="153.4">E</text>
<text x="136.3" y="153.4">F</text>
<text x="153.7" y="153.4">R</text>
<text x="160.2" y="153.4">I</text>
<text x="165.1" y="153.4">G</text>
<text x="171.6" y="153.4">H</text>
</g>
<g font-size="2.8" fill="#840000">
<text x="178" y="190.9">Title:</text>
<text x="187.7" y="190.9">Mood</text>
<text x="197.7" y="190.9">Bears</text>
<text x="208.4" y="190.9">Split</text>
<text x="217.6" y="190.9">Keyboard</text>
</g>
<g font-size="2.1" fill="#0000c2">
<text x="113.4" y="23.7">R</text>
<text x="116.6" y="23.7">R</text>
<text x="157.8" y="23.7">R</text>
<text x="161.1" y="23.7">R</text>
<text x="110.5" y="55.5">R</text>
<text x="110.5" y="57.9">B</text>
<text x="113.7" y="55.5">E</text>
<text x="113.7" y="57.9">U</text>
<text x="116.8" y="55.5">S</text>
<text x="119.9" y="57.9">T</text>
<text x="120" y="55.5">E</text>
<text x="154.9" y="55.5">R</text>
<text x="154.9" y="57.9">B</text>
<text x="158.2" y="55.5">E</text>
<text x="158.2" y="57.9">U</text>
<text x="161.3" y="55.5">S</text>
<text x="164.4" y="57.9">T</text>
<text x="164.5" y="55.5">E</text>
<text x="74.9" y="65.9">M</text>
<text x="78.4" y="65.9">I</text>
<text x="80.8" y="65.9">C</text>
<text x="84.1" y="65.9">R</text>
<text x="250.2" y="64.6">M</text>
<text x="253.6" y="64.6">I</text>
<text x="256.1" y="64.6">C</text>
<text x="259.3" y="64.6">R</text>
<text x="74.9" y="68.3">C</text>
<text x="78.2" y="68.3">O</text>
<text x="81.5" y="68.3">N</text>
<text x="84.8" y="68.3">T</text>
<text x="87.7" y="68.3">R</text>
<text x="90.9" y="68.3">O</text>
<text x="94.2" y="68.3">L</text>
<text x="97.2" y="68.3">L</text>
<text x="250.2" y="67.1">C</text>
<text x="253.4" y="67.1">O</text>
<text x="256.7" y="67.1">N</text>
<text x="260.1" y="67.1">T</text>
<text x="262.9" y="67.1">R</text>
<text x="266.2" y="67.1">O</text>
<text x="269.5" y="67.1">L</text>
<text x="272.5" y="67.1">L</text>
<text x="110.5" y="87.2">B</text>
<text x="113.7" y="87.2">A</text>
<text x="119.6" y="87.2">T</text>
<text x="122.5" y="87.2">E</text>
<text x="125.6" y="87.2">R</text>
<text x="154.9" y="87.2">B</text>
<text x="158.2" y="87.2">A</text>
<text x="164.1" y="87.2">T</text>
<text x="167" y="87.2">E</text>
<text x="170.1" y="87.2">R</text>
<text x="110.5" y="119">P</text>
<text x="113.7" y="119">O</text>
<text x="117" y="119">W</text>
<text x="120.5" y="119">E</text>
<text x="154.9" y="119">P</text>
<text x="158.2" y="119">O</text>
<text x="161.5" y="119">W</text>
<text x="165" y="119">E</text>
<text x="110.5" y="121.4">S</text>
<text x="113.7" y="121.4">W</text>
<text x="119.6" y="121.4">T</text>
<text x="122.5" y="121.4">C</text>
<text x="154.9" y="121.4">S</text>
<text x="158.1" y="121.4">W</text>
<text x="164" y="121.4">T</text>
<text x="166.9" y="121.4">C</text>
<text x="101.6" y="151">S</text>
<text x="101.6" y="153.4">M</text>
<text x="104.8" y="151">W</text>
<text x="105.1" y="153.4">A</text>
<text x="108.1" y="153.4">T</text>
<text x="110.7" y="151">T</text>
<text x="111" y="153.4">R</text>
<text x="113.6" y="151">C</text>
<text x="114.2" y="153.4">I</text>
<text x="182.9" y="151">S</text>
<text x="182.9" y="153.4">M</text>
<text x="186.1" y="151">W</text>
<text x="186.3" y="153.4">A</text>
<text x="189.4" y="153.4">T</text>
<text x="192" y="151">T</text>
<text x="192.3" y="153.4">R</text>
<text x="194.9" y="151">C</text>
<text x="195.5" y="153.4">I</text>
</g>
<g font-size="2.1" fill="#840000">
<text x="178" y="178">Based</text>
<text x="186" y="178">on</text>
<text x="190" y="178">the</text>
<text x="194.8" y="178">TOTEM by</text>
<text x="206.9" y="178">GEIST</text>
<text x="178" y="184">Sheet:</text>
<text x="178" y="181.2">s-grundner</text>
<text x="178" y="186.7">File:</text>
<text x="184.1" y="186.7">MoodBearsKB.kicad_sch</text>
<text x="178" y="196.9">KiCad</text>
<text x="178" y="194.1">Size:</text>
<text x="184.7" y="194.1">A4</text>
<text x="185.7" y="196.9">E.D.A.</text>
<text x="193.3" y="196.9">9.0.0</text>
<text x="200" y="194.1">Date:</text>
<text x="207" y="194.1">2025-06-10</text>
<text x="263" y="194.3">Rev:</text>
<text x="263" y="196.9">Id:</text>
<text x="267.1" y="196.9">1/1</text>
<text x="269.4" y="194.3">S.3</text>
</g>
<g font-size="1.8" fill="#840000">
<text x="35" y="11.9">1</text>
<text x="85" y="11.9">2</text>
<text x="135" y="11.9">3</text>
<text x="185" y="11.9">4</text>
<text x="235" y="11.9">5</text>
<text x="285" y="11.9">6</text>
<text x="67.5" y="23.8">RESET_L</text>
<text x="247.3" y="22.5">RESET_R</text>
<text x="67.5" y="27.6">GND_L</text>
<text x="130.2" y="29.5">VCC_L</text>
<text x="174.7" y="29.4">VCC_R</text>
<text x="246.5" y="26.4">GND_R</text>
<text x="10.3" y="35.9">A</text>
<text x="130.2" y="33.3">TX_L</text>
<text x="174.7" y="33.3">TX_R</text>
<text x="285.3" y="35.9">A</text>
<text x="26.7" y="36.5">ROW0_L</text>
<text x="26.7" y="39.1">ROW1_L</text>
<text x="26.7" y="41.6">ROW2_L</text>
<text x="85" y="41.6">VCC_L</text>
<text x="85" y="39.1">GND_L</text>
<text x="130.2" y="41">GND_L</text>
<text x="130.2" y="37.1">RX_L</text>
<text x="174.7" y="37.1">RX_R</text>
<text x="174.7" y="41.1">GND_R</text>
<text x="205.5" y="39.1">ROW1_R</text>
<text x="205.5" y="36.5">ROW0_R</text>
<text x="205.5" y="41.6">ROW2_R</text>
<text x="264.1" y="39.1">GND_R</text>
<text x="264.1" y="41.6">VCC_R</text>
<text x="26.7" y="44.1">ROW3_L</text>
<text x="27.1" y="46.7">COL0_L</text>
<text x="85" y="44.1">COL2_L</text>
<text x="85" y="46.7">COL3_L</text>
<text x="205.5" y="44.1">ROW3_R</text>
<text x="205.9" y="46.7">COL0_R</text>
<text x="264.1" y="44.1">COL2_R</text>
<text x="264.1" y="46.7">COL3_R</text>
<text x="27.1" y="49.2">COL1_L</text>
<text x="29.8" y="51.8">TX_L</text>
<text x="85" y="49.2">COL4_L</text>
<text x="85.2" y="51.8">RX_L</text>
<text x="205.9" y="49.2">COL1_R</text>
<text x="208.6" y="51.8">TX_R</text>
<text x="264.1" y="49.2">COL4_R</text>
<text x="264.1" y="51.8">RX_R</text>
<text x="42.3" y="63.2">BAT+_L</text>
<text x="221.1" y="63.2">BAT+_R</text>
<text x="43.3" y="67">GND_L</text>
<text x="111.3" y="68.3">RESET_L</text>
<text x="134.8" y="68.3">GND_L</text>
<text x="155.5" y="68.3">RESET_R</text>
<text x="179.2" y="68.3">GND_R</text>
<text x="222.1" y="67">GND_R</text>
<text x="10.3" y="85.9">B</text>
<text x="36.5" y="86.2" transform="rotate(-90 36.5 86.2)">COL0_L</text>
<text x="49.2" y="86.2" transform="rotate(-90 49.2 86.2)">COL1_L</text>
<text x="61.9" y="86.2" transform="rotate(-90 61.9 86.2)">COL2_L</text>
<text x="74.6" y="86.2" transform="rotate(-90 74.6 86.2)">COL3_L</text>
<text x="87.3" y="86.2" transform="rotate(-90 87.3 86.2)">COL4_L</text>
<text x="206.7" y="86.2" transform="rotate(-90 206.7 86.2)">COL4_R</text>
<text x="219.4" y="86.2" transform="rotate(-90 219.4 86.2)">COL3_R</text>
<text x="232.1" y="86.2" transform="rotate(-90 232.1 86.2)">COL2_R</text>
<text x="244.8" y="86.2" transform="rotate(-90 244.8 86.2)">COL1_R</text>
<text x="257.5" y="86.2" transform="rotate(-90 257.5 86.2)">COL0_R</text>
<text x="285.3" y="85.9">B</text>
<text x="24.1" y="103.8">ROW0_L</text>
<text x="114.6" y="102.6">VBAT_L</text>
<text x="132.7" y="102.6">GND_L</text>
<text x="158.8" y="102.6">VBAT_R</text>
<text x="178.2" y="102.6">GND_R</text>
<text x="266.9" y="103.8">ROW0_R</text>
<text x="23.9" y="120.3">ROW1_L</text>
<text x="266.9" y="120.3">ROW1_R</text>
<text x="112.1" y="131.8">BAT+_L</text>
<text x="134.8" y="129.2">VBAT_L</text>
<text x="156.8" y="131.8">VBAT_R</text>
<text x="179.2" y="129.2">BAT+_R</text>
<text x="10.3" y="135.9">C</text>
<text x="23.9" y="136.8">ROW2_L</text>
<text x="266.9" y="136.8">ROW2_R</text>
<text x="285.3" y="135.9">C</text>
<text x="23.9" y="153.4">ROW3_L</text>
<text x="266.9" y="153.4">ROW3_R</text>
<text x="10.3" y="185.9">D</text>
<text x="285.3" y="185.9">D</text>
<text x="35" y="199.9">1</text>
<text x="85" y="199.9">2</text>
<text x="135" y="199.9">3</text>
<text x="185" y="199.9">4</text>
<text x="235" y="199.9">5</text>
<text x="285" y="199.9">6</text>
</g>
<g font-size="1.8" fill="#006464">
<text x="40.6" y="27.5">U1</text>
<text x="117.9" y="27.8">J1</text>
<text x="158.1" y="29.8">MJ-4PP-9</text>
<text x="162.3" y="27.3">J2</text>
<text x="219.5" y="28.8">xiao-ble</text>
<text x="219.5" y="26.3">U2</text>
<text x="40.6" y="30.1">xiao-ble</text>
<text x="64.4" y="35.6" transform="rotate(-90 64.4 35.6)">GND</text>
<text x="113.7" y="30.3">MJ-4PP-9</text>
<text x="243.4" y="35.6" transform="rotate(-90 243.4 35.6)">GND</text>
<text x="41.7" y="36.4">A2/0.02_H</text>
<text x="41.7" y="39">A4/0.03_H</text>
<text x="41.7" y="41.5">A10/0.28</text>
<text x="61.8" y="37.4" transform="rotate(-90 61.8 37.4)">RESET</text>
<text x="73.7" y="39">GND</text>
<text x="74" y="41.5">3V3</text>
<text x="75.2" y="36.4">5V</text>
<text x="220.7" y="36.4">A2/0.02_H</text>
<text x="220.7" y="39">A4/0.03_H</text>
<text x="220.7" y="41.5">A10/0.28</text>
<text x="240.9" y="37.4" transform="rotate(-90 240.9 37.4)">RESET</text>
<text x="252.7" y="39">GND</text>
<text x="253.1" y="41.5">3V3</text>
<text x="254.3" y="36.4">5V</text>
<text x="41.7" y="44">A11/0.29</text>
<text x="41.7" y="46.6">A8_SDA/0.04_H</text>
<text x="56.7" y="42" transform="rotate(-90 56.7 42)">A31_SWDIO</text>
<text x="59.3" y="42.4" transform="rotate(-90 59.3 42.4)">A30_SWCLK</text>
<text x="64.1" y="44">A6_MOSI/1.15</text>
<text x="64.1" y="46.6">A5_MISO/1.14</text>
<text x="220.7" y="44">A11/0.29</text>
<text x="220.7" y="46.6">A8_SDA/0.04_H</text>
<text x="235.8" y="42" transform="rotate(-90 235.8 42)">A31_SWDIO</text>
<text x="238.4" y="42.4" transform="rotate(-90 238.4 42.4)">A30_SWCLK</text>
<text x="243.2" y="44">A6_MOSI/1.15</text>
<text x="243.2" y="46.6">A5_MISO/1.14</text>
<text x="41.7" y="49.1">A9_SCL/0.05_H</text>
<text x="41.7" y="51.7">B8_TX/1.11</text>
<text x="64.9" y="49.1">A7_SCK/1.13</text>
<text x="66" y="51.7">B9_RX/1.12</text>
<text x="220.7" y="49.1">A9_SCL/0.05_H</text>
<text x="220.7" y="51.7">B8_TX/1.11</text>
<text x="244" y="49.1">A7_SCK/1.13</text>
<text x="245.1" y="51.7">B9_RX/1.12</text>
<text x="54.2" y="56.1" transform="rotate(-90 54.2 56.1)">BAT</text>
<text x="56.7" y="56.1" transform="rotate(-90 56.7 56.1)">GND</text>
<text x="59.3" y="56.1" transform="rotate(-90 59.3 56.1)">NFC1/0.09_H</text>
<text x="61.8" y="56.1" transform="rotate(-90 61.8 56.1)">NFC2/0.10_H</text>
<text x="233.3" y="56.1" transform="rotate(-90 233.3 56.1)">BAT</text>
<text x="235.8" y="56.1" transform="rotate(-90 235.8 56.1)">GND</text>
<text x="238.4" y="56.1" transform="rotate(-90 238.4 56.1)">NFC1/0.09_H</text>
<text x="240.9" y="56.1" transform="rotate(-90 240.9 56.1)">NFC2/0.10_H</text>
<text x="124.3" y="62.3">RSW1</text>
<text x="168.8" y="62.8">RSW2</text>
<text x="39.4" y="89.8">SWL1</text>
<text x="52.1" y="89.8">SWL2</text>
<text x="64.8" y="89.8">SWL3</text>
<text x="77.5" y="89.8">SWL4</text>
<text x="90.2" y="89.8">SWL5</text>
<text x="209.4" y="89.8">SWR5</text>
<text x="222.1" y="89.8">SWR4</text>
<text x="234.8" y="89.8">SWR3</text>
<text x="247.5" y="89.8">SWR2</text>
<text x="260.2" y="89.8">SWR1</text>
<text x="43.2" y="99.9">DL1</text>
<text x="55.9" y="99.9">DL2</text>
<text x="68.6" y="99.9">DL3</text>
<text x="81.3" y="99.9">DL4</text>
<text x="94" y="99.9">DL5</text>
<text x="114.8" y="96.1">BAT+1</text>
<text x="132.6" y="96.1">BATGND1</text>
<text x="159.3" y="96.1">BAT+2</text>
<text x="177" y="96.1">BATGND2</text>
<text x="213.4" y="99.9">DR5</text>
<text x="226.1" y="99.9">DR4</text>
<text x="238.8" y="99.9">DR3</text>
<text x="251.5" y="99.9">DR2</text>
<text x="264.2" y="99.9">DR1</text>
<text x="39.4" y="106.3">SWL6</text>
<text x="52.1" y="106.5">SWL7</text>
<text x="64.8" y="106.3">SWL8</text>
<text x="74.9" y="105.3">SWL9</text>
<text x="87" y="105.3">SWL10</text>
<text x="208.8" y="106.3">SWR10</text>
<text x="222.1" y="106.3">SWR9</text>
<text x="234.8" y="106.3">SWR8</text>
<text x="247.5" y="106.3">SWR7</text>
<text x="260.2" y="106.3">SWR6</text>
<text x="43.2" y="116.4">DL6</text>
<text x="55.9" y="116.4">DL7</text>
<text x="68.6" y="116.4">DL8</text>
<text x="81.3" y="116.4">DL9</text>
<text x="94" y="116.4">DL10</text>
<text x="213.4" y="116.2">DR10</text>
<text x="226.1" y="116.4">DR9</text>
<text x="238.8" y="116.4">DR8</text>
<text x="251.5" y="116.4">DR7</text>
<text x="264.2" y="116.4">DR6</text>
<text x="38.8" y="122.8">SWL11</text>
<text x="51.5" y="122.8">SWL12</text>
<text x="64.2" y="122.8">SWL13</text>
<text x="76.9" y="122.8">SWL14</text>
<text x="89.6" y="122.8">SWL15</text>
<text x="124.3" y="125.6">PSW1</text>
<text x="168.8" y="125.3">PSW2</text>
<text x="208.8" y="122.8">SWR15</text>
<text x="222.3" y="122.8">SWR14</text>
<text x="234.2" y="122.8">SWR13</text>
<text x="246.9" y="122.8">SWR12</text>
<text x="259.6" y="122.8">SWR11</text>
<text x="43.2" y="132.9">DL11</text>
<text x="55.9" y="132.9">DL12</text>
<text x="68.6" y="132.9">DL13</text>
<text x="81.3" y="132.9">DL14</text>
<text x="94" y="132.9">DL15</text>
<text x="213.4" y="132.9">DR15</text>
<text x="226.1" y="132.9">DR14</text>
<text x="238.8" y="132.9">DR13</text>
<text x="251.5" y="132.9">DR12</text>
<text x="264.2" y="132.9">DR11</text>
<text x="38.8" y="139.3">SWL16</text>
<text x="51.5" y="139.3">SWL17</text>
<text x="64.2" y="139.3">SWL18</text>
<text x="76.9" y="139.3">SWL19</text>
<text x="88.3" y="139.3">SWL20</text>
<text x="208.8" y="139.3">SWR20</text>
<text x="221.5" y="139.3">SWR19</text>
<text x="234.2" y="139.3">SWR18</text>
<text x="246.9" y="139.3">SWR16</text>
<text x="259.6" y="139.3">SWR17</text>
<text x="43.2" y="149.5">DL17</text>
<text x="55.9" y="149.5">DL16</text>
<text x="68.6" y="149.5">DL18</text>
<text x="81.3" y="149.5">DL19</text>
<text x="94" y="149.5">DL20</text>
<text x="213.4" y="149.5">DR19</text>
<text x="226.1" y="149.5">DR20</text>
<text x="238.8" y="149.5">DR18</text>
<text x="251.5" y="149.5">DR16</text>
<text x="264.2" y="149.5">DR17</text>
</g>
<g font-size="1.8" fill="#a90000">
<text x="38.7" y="35.3">1</text>
<text x="55.6" y="30.5" transform="rotate(-90 55.6 30.5)">15</text>
<text x="58.2" y="30.5" transform="rotate(-90 58.2 30.5)">16</text>
<text x="60.7" y="30.5" transform="rotate(-90 60.7 30.5)">17</text>
<text x="63.2" y="30.5" transform="rotate(-90 63.2 30.5)">18</text>
<text x="78.7" y="35.3">14</text>
<text x="217.7" y="35.3">1</text>
<text x="234.7" y="30.5" transform="rotate(-90 234.7 30.5)">15</text>
<text x="237.2" y="30.5" transform="rotate(-90 237.2 30.5)">16</text>
<text x="239.8" y="30.5" transform="rotate(-90 239.8 30.5)">17</text>
<text x="242.3" y="30.5" transform="rotate(-90 242.3 30.5)">18</text>
<text x="257.8" y="35.3">14</text>
<text x="38.7" y="37.8">2</text>
<text x="38.7" y="40.4">3</text>
<text x="78.7" y="37.8">13</text>
<text x="78.7" y="40.4">12</text>
<text x="217.7" y="37.8">2</text>
<text x="217.7" y="40.4">3</text>
<text x="257.8" y="37.8">13</text>
<text x="257.8" y="40.4">12</text>
<text x="38.7" y="42.9">4</text>
<text x="38.7" y="45.5">5</text>
<text x="78.7" y="42.9">11</text>
<text x="78.7" y="45.5">10</text>
<text x="217.7" y="42.9">4</text>
<text x="217.7" y="45.5">5</text>
<text x="257.8" y="42.9">11</text>
<text x="257.8" y="45.5">10</text>
<text x="38.7" y="48">6</text>
<text x="38.7" y="50.5">7</text>
<text x="79.3" y="48">9</text>
<text x="79.3" y="50.5">8</text>
<text x="217.7" y="48">6</text>
<text x="217.7" y="50.5">7</text>
<text x="258.4" y="48">9</text>
<text x="258.4" y="50.5">8</text>
<text x="53.1" y="59.7" transform="rotate(-90 53.1 59.7)">19</text>
<text x="55.6" y="59.7" transform="rotate(-90 55.6 59.7)">20</text>
<text x="58.2" y="59.7" transform="rotate(-90 58.2 59.7)">21</text>
<text x="60.7" y="59.7" transform="rotate(-90 60.7 59.7)">22</text>
<text x="232.2" y="59.7" transform="rotate(-90 232.2 59.7)">19</text>
<text x="234.7" y="59.7" transform="rotate(-90 234.7 59.7)">20</text>
<text x="237.2" y="59.7" transform="rotate(-90 237.2 59.7)">21</text>
<text x="239.8" y="59.7" transform="rotate(-90 239.8 59.7)">22</text>
<text x="122.5" y="130.6">2</text>
<text x="130.1" y="128">1</text>
<text x="166.9" y="130.6">2</text>
<text x="174.6" y="128">1</text>
<text x="130.1" y="133.1">3</text>
<text x="174.6" y="133.1">3</text>
</g>
<g font-size="1" fill="#a90000">
<text x="122.9" y="33.4">D</text>
<text x="122.9" y="34.7">C</text>
<text x="122.9" y="35.9">B</text>
<text x="123" y="32.1">A</text>
<text x="167.4" y="33.4">D</text>
<text x="167.4" y="34.7">C</text>
<text x="167.4" y="35.9">B</text>
<text x="167.4" y="32.1">A</text>
</g>
</svg>
